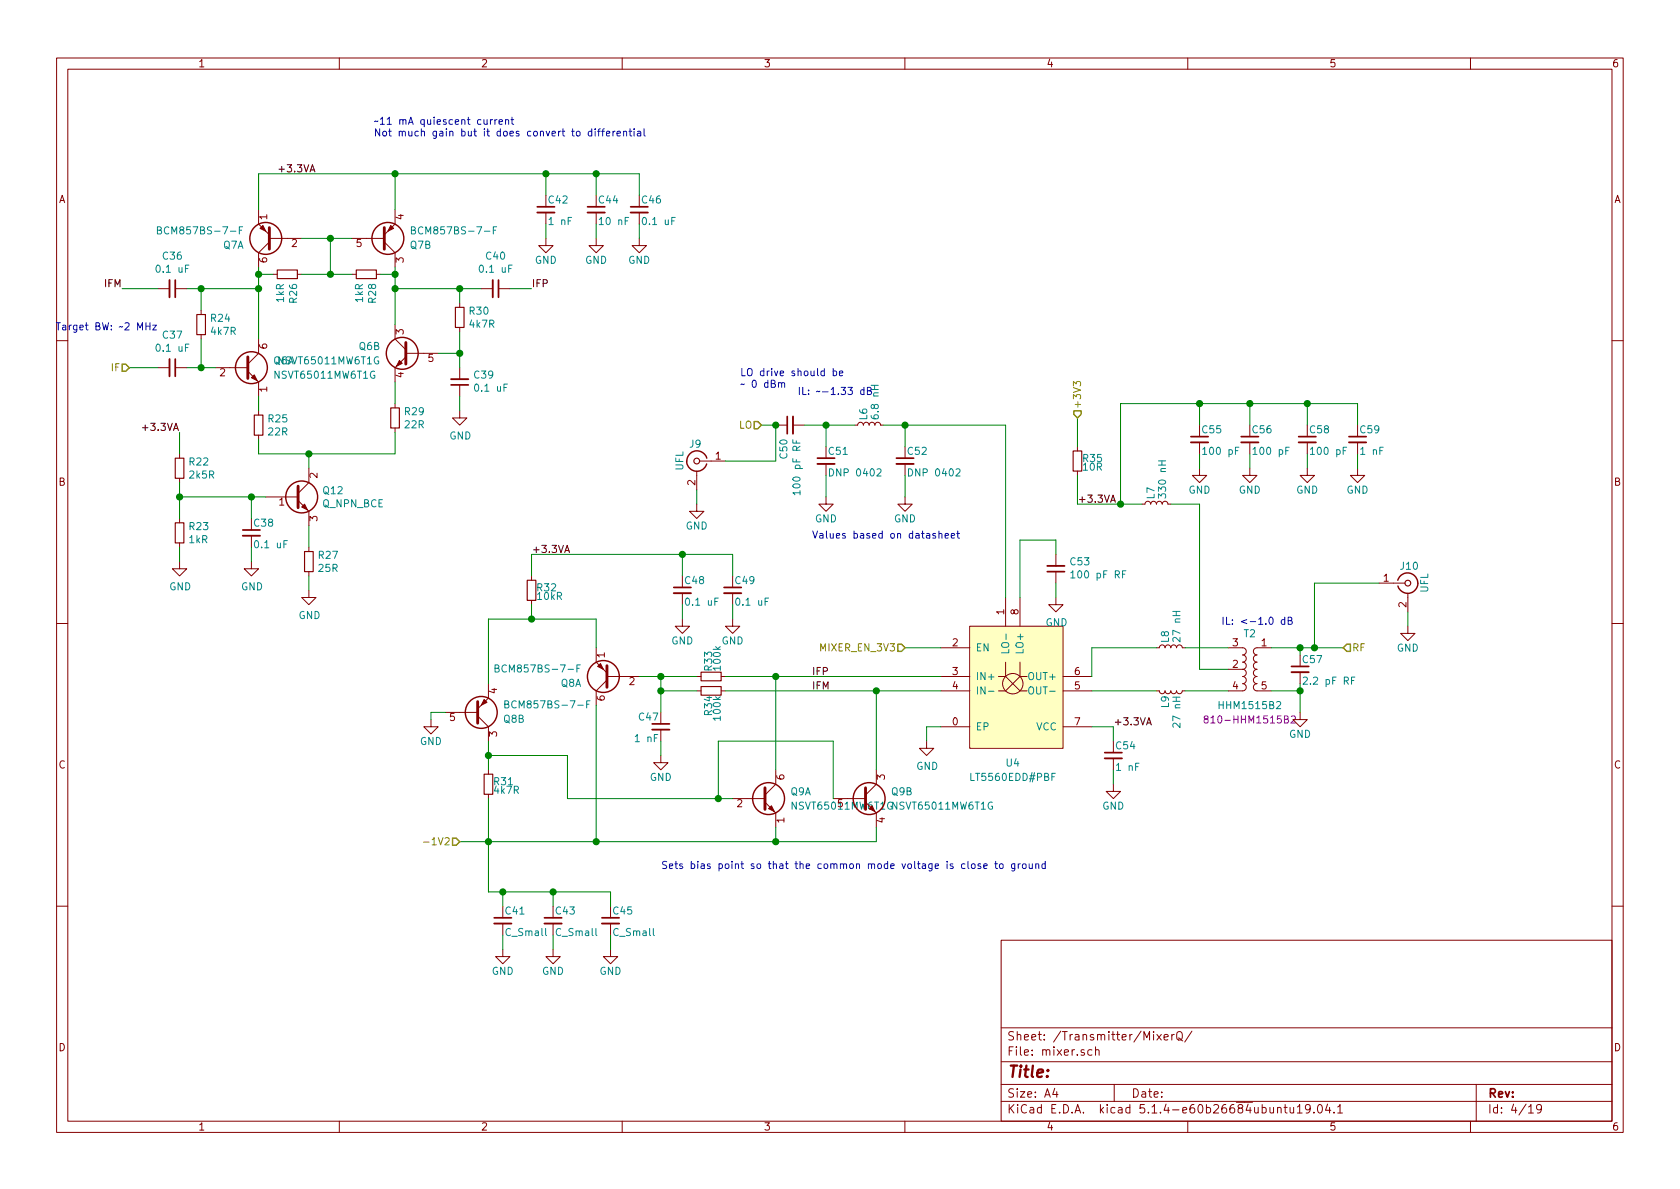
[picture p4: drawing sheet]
<svg xmlns="http://www.w3.org/2000/svg" width="297mm" height="210mm" viewBox="0 0 297 210" stroke-linecap="round" stroke-linejoin="round" font-family="sans-serif">
<g fill="none" stroke="#840000" stroke-width=".18">
<path d="M10 10.3h277v189.9h-277zM12 12.2h273v186.1h-273zM60 10.3v1.9M110 10.3v1.9M160 10.3v1.9M210 10.3v1.9M260 10.3v1.9M45.7 37.1v2.5l1.9 1.9M69.8 37.1v2.5l-1.9 1.9M96.5 37.6v2M105.4 37.6v2M113 37.6v2"/>
<path d="M27.9 51h2.1M31 51h2M35.6 54.9v.7M35.6 59.2v.7M45.7 59.9v2.6l-1.9 1.9M47.6 42.8l-1.9 1.9v2.5M47.6 42.2h5.7M48.3 48.5h.7M52.6 48.5h.7M62.2 42.2h5.7M62.2 48.5h.8M66.5 48.5h.8"/>
<path d="M67.9 42.8l1.9 1.9v2.5M69.8 57.4v2.5l2 1.9M81.3 53.6v.8M81.3 57.9v.8M85.1 51h2M88.1 51h2.1M96.5 42.2v1.2h1.3l-1.3 1.3-1.3-1.3h1.3M105.4 42.2v1.2h1.3l-1.3 1.3-1.3-1.3h1.3M113 42.2v1.2h1.3l-1.3 1.3-1.2-1.3h1.2M10 60.2h2M27.9 65h2.1M31 65h2"/>
<path d="M38.1 65h5.7M43.8 65.7l1.9 1.9v2.5M45.7 72.6v.8M45.7 77v.7M69.8 71.4v.7M69.8 75.7v.7M71.8 63.1l-2 1.9v2.6M71.8 62.5h5.7M81.3 72.6v1.3h1.2l-1.2 1.3-1.3-1.3h1.3M81.3 65v2.1M81.3 68.1v2M137.2 75.2h2"/>
<path d="M140.2 75.2h2M151.1 75.2h.5l.2-.4 .2-.1 .5 .1 .2 .4 .1-.4 .3-.1 .4 .1 .2 .4 .1-.4 .3-.1 .4 .1 .2 .4 .1-.4 .3-.1 .4 .1 .2 .4h.5M190.5 79v.8M212.1 78.2v2.1M221 78.2v2.1M231.1 78.2v2.1M240 78.2v2.1M285 60.2h2M31.7 99.3v1.3h1.3l-1.3 1.2-1.2-1.2h1.2M31.7 80.3v.7M31.7 84.6v.7M31.7 91.7v.8"/>
<path d="M31.7 96v.8M44.4 99.3v1.3h1.3l-1.3 1.2-1.2-1.2h1.2M44.4 94.7v2.1M47 87.9h5.7M52.7 88.5l1.9 1.9v2.6M54.6 82.8v2.5l-1.9 1.9M54.6 96.8v.7M123.2 89.1v1.3h1.3l-1.3 1.3-1.3-1.3h1.3M123.2 83.3v3.3M123.7 81.5h4.6M146 87.9v1.2h1.3l-1.3 1.3-1.2-1.3h1.2M146 82v2.1"/>
<path d="M160 87.9v1.2h1.3l-1.3 1.3-1.3-1.3h1.3M160 82v2.1M186.7 98v2.1M190.5 83.3v.8M201.9 89.1h.5l.2-.3 .2-.2 .5 .2 .2 .3 .1-.3 .3-.2 .4 .2 .2 .3 .1-.3 .3-.2 .4 .2 .2 .3 .1-.3 .3-.2 .4 .2 .2 .3h.5M212.1 82.8v1.3h1.3l-1.3 1.2-1.3-1.2h1.3M221 82.8v1.3h1.2l-1.2 1.2-1.3-1.2h1.3M231.1 82.8v1.3h1.3l-1.3 1.2-1.2-1.2h1.2M240 82.8v1.3h1.3l-1.3 1.2-1.2-1.2h1.2M10 110.3h2M54.6 104.4v1.3h1.3l-1.3 1.2-1.3-1.2h1.3M54.6 101.1v.7"/>
<path d="M94 101.8v.8M94 106.2v.7M105.4 114.5v2.6l1.9 1.9M107.3 119.6h5.7M120.6 109.5v1.2h1.3l-1.3 1.3-1.2-1.3h1.2M120.6 104.9v2M123.2 119.6h.8M127.5 119.6h.8M129.5 109.5v1.2h1.3l-1.3 1.3-1.2-1.3h1.2M129.5 104.9v2M166.4 114.5h5M166.4 119.6h5"/>
<path d="M171.4 110.7h16.6v21.6h-16.6zM176.5 119.6h1.3M177.8 119.6l2.5 2.6h1.3M177.8 105.7v5M177.8 117.1v2.5M180.3 119.6l-2.5 2.6h-1.3M180.3 119.6h1.3M180.3 105.7v5M180.3 117.1v2.5M186.7 105.7v1.2h1.3l-1.3 1.3-1.3-1.3h1.3M186.7 101.1v2M188 119.6h5"/>
<path d="M204.5 114.5h.5l.1-.3 .3-.2 .4 .2 .2 .3 .1-.3 .3-.2 .4 .2 .2 .3 .1-.3 .3-.2 .4 .2 .2 .3 .2-.3 .2-.2 .5 .2 .1 .3h.5M217.2 114.5h2.5a.63 .63 0 0 1 .6 .7 .63 .63 0 0 1-.6 .6 .63 .63 0 0 1 .6 .7 .63 .63 0 0 1-.6 .6 .63 .63 0 0 1 .6 .6 .63 .63 0 0 1-.6 .7M217.2 118.4h2.5M219.7 118.4a.63 .63 0 0 1 .6 .6 .63 .63 0 0 1-.6 .6 .63 .63 0 0 1 .6 .7 .63 .63 0 0 1-.6 .6 .63 .63 0 0 1 .6 .6 .63 .63 0 0 1-.6 .7h-2.5M224.8 114.5h-2.6a.63 .63 0 0 0-.6 .7 .63 .63 0 0 0 .6 .6 .63 .63 0 0 0-.6 .7 .63 .63 0 0 0 .6 .6 .63 .63 0 0 0-.6 .6 .63 .63 0 0 0 .6 .7 .63 .63 0 0 0-.6 .6 .63 .63 0 0 0 .6 .6 .63 .63 0 0 0-.6 .7 .63 .63 0 0 0 .6 .6 .63 .63 0 0 0-.6 .6 .63 .63 0 0 0 .6 .7h2.6M229.9 118.9v2M243.8 103.1h4.6M248.9 110.7v1.3h1.3l-1.3 1.3-1.3-1.3h1.3M248.9 104.9v3.3M285 110.3h2M76.2 127.2v1.3h1.3l-1.3 1.3-1.3-1.3h1.3M78.7 126h5.8"/>
<path d="M84.5 126.6l1.9 1.9v2.6M86.4 120.9v2.5l-1.9 1.9M86.4 136.1v.8M107.3 120.3l-1.9 1.9v2.5M116.8 133.6v1.3h1.3l-1.3 1.2-1.2-1.2h1.2M116.8 126v2M116.8 129v2.1M123.2 122.2h.8M127.5 122.2h.8M137.2 136.1v2.6l-1.9 1.9M154.9 136.1v2.6l-1.9 1.9M163.8 131.1v1.2h1.3l-1.3 1.3-1.2-1.3h1.2"/>
<path d="M166.4 122.2h5M166.4 128.5h5M188 122.2h5M188 128.5h5M196.8 138.7v1.2h1.3l-1.3 1.3-1.2-1.3h1.2M196.8 134.1v2M204.5 122.2h.5l.1 .3 .3 .2 .4-.1 .2-.4 .1 .3 .3 .2 .4-.1 .2-.4 .1 .3 .3 .2 .4-.1 .2-.4 .1 .3 .4 .2 .3-.1 .2-.4h.5M229.9 126v1.2h1.2l-1.2 1.3-1.3-1.3h1.3M86.4 140.5v.7M129.5 141.2h5.8M135.3 141.9l1.9 1.9v2.5M147.3 141.2h5.7"/>
<path d="M154.9 143.8v2.5M10 160.2h2M88.9 167.9v1.3h1.3l-1.3 1.2-1.3-1.2h1.3M88.9 163.3v2M97.8 167.9v1.3h1.3l-1.3 1.2-1.3-1.2h1.3M97.8 163.3v2M107.9 167.9v1.3h1.3l-1.3 1.2-1.2-1.2h1.2M107.9 163.3v2M177 166.3h108v32h-108zM285 160.2h2M60 198.3v1.9M110 198.3v1.9"/>
<path d="M160 198.3v1.9M177 194.8h108M177 191.8h108M177 187.8h108M177 181.8h108M186.5 192.5l-.4 1h1M186.8 193v1M193.1 185.7l-.5-.1-.3 .3 .1 .6 .2 .1 .5-.1M193.7 185.7l.2-.1 .4 .1v.9M193.7 185.1v1.5M197 191.8v3M204.5 182.9l.8 1"/>
<path d="M205.3 182.9l-.8 1M205.8 183.4l.8-.1-.1-.3-.5-.1-.2 .2 .1 .7h.6M207.2 182.9v1M207.6 182.9l-.3 .1-.1 .2M208.1 182.6a.5 .5 0 0 1 .6-.2 .5 .5 0 0 1 .3 .5v.5a.5 .5 0 0 1-.5 .5 .5 .5 0 0 1-.4-.5zM208.3 183.6l.8 .5M210 198.3v1.9M210.7 182.3l-1.2 2M225.9 196l.2-.2 .3 .1 .1 .9M227 195.8h.6M227.2 195.3v1.3l.4 .2M228.1 195.8l.1 .9 .3 .1 .2-.1"/>
<path d="M228.7 195.8v1M229.4 195.8l.4-.5v1.5M229.4 196.8h.8M231.6 196v.1a.48 .48 0 0 1-.7 .1l-.1-.2 .1-.6a.48 .48 0 0 1 .7 .1 1.27 1.27 0 0 1-.2 1.2l-.5 .1M232.3 196.7v.1M233.1 195.4l.2-.1a.8 .8 0 0 1 .5 .8 .8 .8 0 0 1-.5 .7 1 1 0 0 1-.2-1.4zM234.7 195.2l-.3 1.1h.9M235.1 195.8v1M235.9 196.7v.1M236.5 195.8l.4-.5v1.5M236.5 196.8h.9M260 198.3v1.9"/>
<path d="M261 191.8v6.5M270.3 195.8l.4-.5v1.5M270.3 196.8h.8M272.5 196l-.1 .2a.48 .48 0 0 1-.6-.1v-.6a.48 .48 0 0 1 .6-.1l.1 .1a1.19 1.19 0 0 1-.2 1.2l-.5 .1"/>
<circle cx="179.1" cy="120.9" r="1.8"/>
</g>
<g fill="none" stroke="#840000" stroke-width=".25">
<path d="M125 81a1.8 1.8 0 0 0-2.8-1 1.8 1.8 0 0 0 0 2.9 1.8 1.8 0 0 0 2.7-.9M247.1 102.6a1.8 1.8 0 0 1 2-1.3 1.8 1.8 0 0 1 1.6 1.8M250.7 103.1a1.8 1.8 0 0 1-1.5 1.8 1.8 1.8 0 0 1-2-1.3"/>
<circle cx="47" cy="42.2" r="2.82"/>
<circle cx="68.6" cy="42.2" r="2.82"/>
<circle cx="44.4" cy="65" r="2.82"/>
<circle cx="71.1" cy="62.5" r="2.82"/>
<circle cx="53.3" cy="87.9" r="2.82"/>
<circle cx="106.7" cy="119.6" r="2.82"/>
<circle cx="85.1" cy="126" r="2.82"/>
<circle cx="135.9" cy="141.2" r="2.82"/>
<circle cx="153.7" cy="141.2" r="2.82"/>
</g>
<path d="M47.6 40.3v3.8M67.9 40.3v3.8M43.8 63.1v3.8M71.8 60.6v3.8M52.7 86v3.8M107.3 117.7v3.8M84.5 124.1v3.8M135.3 139.3v3.8M153 139.3v3.8" fill="none" stroke="#840000" stroke-width=".51"/>
<g fill="#840000" stroke="#840000" stroke-width=".18">
<path d="M53.3 89.7l.5-.6 .6 1.1z"/>
<path d="M44.4 66.8l.6-.5 .5 1z"/>
<path d="M70.6 63.7l.5 .6-1 .5z"/>
<path d="M135.9 143l.5-.5 .5 1z"/>
<path d="M46.5 39.9l.5 1-1-.5z"/>
<path d="M69.1 39.9l.5 .5-1 .5z"/>
<path d="M105.7 117.9l.5-.6 .5 1.1z"/>
<path d="M85.6 123.7l.5 .5-1 .5z"/>
</g>
<g fill="none" stroke="#840000" stroke-width=".2">
<path d="M34.8 55.6h1.5v3.6h-1.5zM49 47.7h3.6v1.6h-3.6zM63 47.7h3.5v1.6h-3.5zM80.5 54.4h1.5v3.5h-1.5zM45 73.4h1.5v3.6h-1.5zM69.1 72.1h1.5v3.6h-1.5zM189.7 79.8h1.6v3.5h-1.6zM31 81h1.5v3.6h-1.5zM31 92.5h1.5v3.5h-1.5zM53.8 97.5h1.6v3.6h-1.6zM93.2 102.6h1.5v3.6h-1.5zM124 118.9h3.5v1.5h-3.5z"/>
<path d="M85.6 136.9h1.5v3.6h-1.5zM124 121.4h3.5v1.5h-3.5z"/>
<circle cx="123.2" cy="81.5" r=".51"/>
<circle cx="248.9" cy="103.1" r=".51"/>
</g>
<g fill="none" stroke="#840000" stroke-width=".33">
<path d="M95 37.6h3M103.9 37.6h3M111.5 37.6h3.1M30 49.5v3.1M87.1 49.5v3.1M30 63.5v3M79.8 67.1h3M140.2 73.7v3M210.6 78.2h3M219.5 78.2h3M229.6 78.2h3.1M238.5 78.2h3.1"/>
<path d="M42.9 94.7h3.1M144.5 82h3.1M158.5 82h3M119.1 104.9h3.1M128 104.9h3.1M185.2 100.1h3M228.3 118.9h3.1M115.3 129h3.1M195.3 134.1h3.1M87.4 163.3h3M96.3 163.3h3M106.4 163.3h3.1"/>
</g>
<g fill="none" stroke="#840000" stroke-width=".3">
<path d="M95 36.6h3M103.9 36.6h3M111.5 36.6h3.1M31 49.5v3.1M88.1 49.5v3.1M31 63.5v3M79.8 68.1h3M139.2 73.7v3M210.6 77.2h3M219.5 77.2h3M229.6 77.2h3.1M238.5 77.2h3.1"/>
<path d="M42.9 93.7h3.1M144.5 81h3.1M158.5 81h3M119.1 103.9h3.1M128 103.9h3.1M185.2 101.1h3M228.3 117.9h3.1M115.3 128h3.1M195.3 133.1h3.1M87.4 162.3h3M96.3 162.3h3M106.4 162.3h3.1"/>
</g>
<g fill="none" stroke="#008484" stroke-width=".18">
<path d="M27.8 40.7h.6l.1-.2-.1-.3-.6-.1v1.3h.5l.2-.2 .1-.3-.3-.2M42.3 40.7h.4M42.9 40.1h-.6v1.3M72.7 40.7h.6l.1-.2v-.3l-.7-.1v1.3h.6l.1-.2 .1-.3-.3-.2M87.2 40.7h.4M87.8 40.1h-.6v1.3M140.2 77.8v.6h1.3M140.8 77.9v.5M141.5 87.1h-1.3l.3 .4M141.5 86.8v.7M146.7 82.9a.64 .64 0 0 1 .7 .6 .64 .64 0 0 1-.7 .7zM160.6 82.9a.64 .64 0 0 1 .8 .6 .64 .64 0 0 1-.8 .7z"/>
<path d="M87.5 118.2l.6-.1 .1-.2-.1-.2-.6-.1v1.2h.5l.2-.1 .1-.3-.3-.2M102 118.2h.4M102.6 117.6h-.6v1.2M178.4 114.9v.5h-1.3M189.3 101.3l.4-.4v1.3M189.3 102.2h.8M199.1 100.9h-.6v1.3M230.4 119.9l.5-.2 .3 .4-.8 .9h.8M239.5 119.7h-.5v1.3M89.3 124.5h.5l.1-.2v-.3l-.6-.1v1.3h.5l.1-.1 .1-.3-.3-.3M103.7 124.5h.4M104.3 123.9h-.6v1.3"/>
<path d="M174.8 122.2h.9M182 121.6l.2-.1a.47 .47 0 0 1 .6 .4l-.1 .6-.3 .2h-.3a1 1 0 0 1-.1-1.1z"/>
</g>
<path d="M213.1 127.1l-.1-.1v-.3l.4-.1 .2 .1v.3l-.6 .2-.1 .2v.2l.2 .3h.3l.2-.3v-.4l-.2-.1M228.3 126.7l.5-.1 .2 .3v.2l-.8 .8h.8" fill="none" stroke="#840084" stroke-width=".18"/>
<path d="M171.4 110.7h16.6v21.6h-16.6z" fill="#ffffc2" stroke="#ffffc2" stroke-width=".18"/>
<g fill="none" stroke="#008400" stroke-width=".18">
<path d="M69.8 30.7v6.4M96.5 30.7v3.8M96.5 39.6v2.6M105.4 30.7v3.8M105.4 39.6v2.6M113 34.5v-3.8h-67.3v6.4M113 39.6v2.6M21.6 51h6.3M33 51h12.7M35.6 51v3.9M35.6 59.9v5.1M45.7 47.2v12.7"/>
<path d="M45.7 48.5h2.6M53.3 42.2h8.9M53.3 48.5h8.9M58.4 42.2v6.3M67.3 48.5h2.5M69.8 51h15.3M69.8 47.2v10.2M81.3 51v2.6M81.3 58.7v6.3M90.2 51h3.8M22.9 65h5M31.7 76.4v3.9"/>
<path d="M33 65h5.1M45.7 70.1v2.5M69.8 67.6v3.8M69.8 76.4v3.9h-24.1v-2.6M77.5 62.5h3.8M81.3 70.1v2.5M134.6 75.2h2.6v6.3h-8.9M142.2 75.2h8.9M146 75.2v3.8M156.2 75.2h21.6v30.5M160 75.2v3.8M190.5 73.9v5.1"/>
<path d="M212.1 71.4v3.8M221 71.4v3.8M231.1 71.4v3.8M240 75.2v-3.8h-41.9v17.7M31.7 85.3v6.4M31.7 96.8v2.5M31.7 87.9h15.3M44.4 87.9v3.8M44.4 96.8v2.5M54.6 80.3v2.5M54.6 93v3.8M120.6 98v3.8"/>
<path d="M123.2 86.6v2.5M146 84.1v3.8M160 84.1v3.8M186.7 98v-2.5h-6.4v10.2M190.5 84.1v5h11.4M207 89.1h5.1v29.3h5.1M212.1 80.3v2.5M221 80.3v2.5M231.1 80.3v2.5M240 80.3v2.5M54.6 101.8v2.6M94 101.8v-3.8h35.5v3.8"/>
<path d="M94 106.9v2.6M105.4 114.5v-5h-19v11.4M113 119.6h10.2M116.8 119.6v6.4M120.6 106.9v2.6M128.3 119.6h38.1M129.5 106.9v2.6M137.2 119.6v16.5M160 114.5h6.4M186.7 103.1v2.6M204.5 114.5h-11.5v5.1M209.5 114.5h7.7"/>
<path d="M224.8 114.5h12.7M229.9 114.5v1.3M243.8 103.1h-11.4v11.4M248.9 108.2v2.5M78.7 126h-2.5v1.2M86.4 131.1v5M86.4 133.6h13.9v7.6h29.2M105.4 124.7v24.1M116.8 122.2h6.4M116.8 131.1v2.5M128.3 122.2h38.1M154.9 122.2v13.9"/>
<path d="M166.4 128.5h-2.6v2.6M193 128.5h3.8v2.6M193 122.2h11.5M196.8 136.1v2.6M209.5 122.2h7.7M224.8 122.2h5.1M229.9 120.9v5.1M86.4 141.2v16.5h21.5v2.6M88.9 157.7v2.6M97.8 157.7v2.6M127 141.2v-10.1h20.3v10.1M137.2 146.3v2.5"/>
<path d="M154.9 146.3v2.5h-73.6M88.9 165.3v2.6M97.8 165.3v2.6M107.9 165.3v2.6"/>
</g>
<path d="M189.8 68.2v-.7l.5 .4 .1-.4h.5l.2 .2-.2 .5M74.9 148.9h1" fill="none" stroke="#848400" stroke-width=".18"/>
<path d="M21.6 64.4h.6l.7 .6-.7 .7h-.6zM133.3 74.5h.7l.6 .7-.6 .6h-.7zM189.9 72.6h1.2v.7l-.6 .6-.6-.6zM158.7 113.9h.7l.6 .6-.6 .7h-.7zM238.1 113.9h.7v1.3h-.7l-.6-.7zM80 148.2h.6l.7 .6-.7 .7h-.6z" fill="none" stroke="#848400" stroke-width=".25"/>
<path d="M49.3 29.9h1M25.2 75.6h1M99.8 97.7l.5-1.3 .4 1.3M100 97.4h.6M196.4 88.8l.4-1.3 .4 1.3M196.5 88.5h.6M202.7 128.2l.4-1.3 .5 1.3M202.8 127.8h.7" fill="none" stroke="#000" stroke-width=".18"/>
<g fill="none" stroke="#0000c2" stroke-width=".18">
<path d="M85.6 21.2v.7l.3 .1 .2-.1M86.1 21.2v.8M86.7 21.2v.8M87.1 21.2l-.4 .2M87.5 21.2v.8M87.9 21.2l-.4 .2M88.2 21.6l.6-.1v-.3h-.4l-.2 .1 .1 .6h.5M89.4 21.3l.2-.1h.3v.8M89.4 21.2v.8M90.3 21.2h.5M90.5 20.7v1.1l.3 .2M104.6 23.3l-.3-.1-.3 .2 .1 .6h.5"/>
<path d="M104.6 22.8v1.2M105.2 22.8v.1M105.2 23.2v.8M105.7 23.2h.4M106.1 22.8l-.3 .2v1M106.4 23.2h.5M106.9 22.8l-.3 .2v1M107.2 23.6l.6-.1v-.2l-.4-.1-.2 .2 .1 .6h.5M108.4 23.2v.8M108.7 23.2l-.3 .2M109.1 23.6l.6-.1v-.2l-.4-.1-.2 .2 .1 .6h.5M110.3 23.3l.1-.1 .3 .1 .1 .7"/>
<path d="M110.3 23.2v.8M111.2 23.2h.5M111.4 22.8v1.1l.3 .1M112.1 22.8v.1M112.1 23.2v.8M112.7 23.3h.5l.1 .7M113.3 23.5l-.4 .1-.2 .1v.3h.6M113.9 22.8v1.1l.2 .1M10 57.1h.7M10.3 57.1v1.2M11.1 57.6h.5v.7M11.6 57.8l-.4 .1-.2 .1 .1 .3h.5"/>
<path d="M12.2 57.5v.8M12.6 57.5l-.4 .2M136.4 67.8h.5l.1-.4-.6-.2v1.3h.5l.2-.2v-.2l-.3-.3M137.6 67.8l.2-.1h.3l.1 .8M137.6 67.7v.8M138.2 67.8l.2-.1h.3v.8M147.3 65.7l.4-.1 .2 .2-.1 .6h-.5M147.3 65.2v1.2M148.4 66l.6-.1-.1-.2-.3-.1-.2 .2 .1 .6h.4M149.9 68.5h.8l-.4 .5 .3 .1v.5l-.1 .2-.6-.2M152.8 69l-.4-.1-.2 .3 .1 .5h.5M152.8 68.5v1.3"/>
<path d="M153.4 69.1h.5l.1-.5-.6-.1v1.3h.4l.3-.3v-.2l-.3-.2M166 94.5l.2-.2 .3 .1v.8M166 93.9v1.3M167.1 94.7l.6-.1-.1-.2-.3-.1-.2 .2 .1 .6h.4M168.2 94.7l.6-.1-.1-.2-.3-.1-.2 .2v.6h.5M169.2 94.3h.4M169.3 93.9v1.1l.3 .2M227.2 109.6h-.4l-.3 .2 .2 .6h.5M227.2 109.1v1.3M227.8 109.7h.5l.1-.2v-.2l-.6-.2v1.3h.4l.2-.1 .1-.3-.3-.3M170.6 152.8l-.3-.1-.3 .3 .1 .5h.5M171.1 152.3v1.1l.2 .2"/>
<path d="M171.8 152.9l.2-.2 .4 .2v.5l-.1 .1-.3 .1-.2-.1zM173.4 152.8l-.3-.1-.2 .2 .1 .2 .4 .1v.3h-.5M173.9 153.2l.6-.1v-.3l-.4-.1-.2 .2 .1 .6h.5M175.9 152.7h.5M176 152.3v1.1l.4 .2M176.8 152.8l.3-.1 .2 .2v.6l-.3 .1-.3-.2zM179.4 152.7v1.2l-.2 .1-.3-.1M179.4 152.8l-.3-.1-.3 .3 .1 .5h.5M180 152.7v.9M180.4 152.7l-.4 .3M180.8 152.9l.2-.2 .4 .2v.5l-.1 .1-.3 .1-.2-.1zM182 152.7v.8l.3 .1 .2-.1"/>
<path d="M182.5 152.7v.9M183.1 152.9l.2-.2 .3 .1 .1 .8M183.1 152.7v.9M184.8 152.8l-.3-.1-.3 .3 .1 .5h.5M184.8 152.3v1.3"/>
</g>
<g fill="#008400" stroke="#008400" stroke-width=".25">
<circle cx="81.3" cy="62.5" r=".51"/>
<circle cx="116.8" cy="119.6" r=".51"/>
<circle cx="221" cy="71.4" r=".51"/>
<circle cx="81.3" cy="51" r=".51"/>
<circle cx="146.1" cy="75.2" r=".51"/>
<circle cx="137.2" cy="148.8" r=".51"/>
<circle cx="120.7" cy="98" r=".51"/>
<circle cx="97.8" cy="157.7" r=".51"/>
<circle cx="86.4" cy="148.8" r=".51"/>
<circle cx="231.1" cy="71.4" r=".51"/>
<circle cx="232.4" cy="114.5" r=".51"/>
<circle cx="69.9" cy="30.7" r=".51"/>
<circle cx="105.4" cy="30.7" r=".51"/>
<circle cx="88.9" cy="157.7" r=".51"/>
<circle cx="35.6" cy="65" r=".51"/>
<circle cx="94" cy="109.5" r=".51"/>
<circle cx="45.7" cy="51" r=".51"/>
<circle cx="137.2" cy="75.2" r=".51"/>
<circle cx="86.4" cy="133.6" r=".51"/>
<circle cx="44.5" cy="87.9" r=".51"/>
<circle cx="45.7" cy="48.5" r=".51"/>
<circle cx="116.8" cy="122.2" r=".51"/>
<circle cx="198.1" cy="89.1" r=".51"/>
<circle cx="31.8" cy="87.9" r=".51"/>
<circle cx="58.4" cy="42.2" r=".51"/>
<circle cx="69.9" cy="51" r=".51"/>
<circle cx="58.4" cy="48.5" r=".51"/>
<circle cx="127" cy="141.2" r=".51"/>
<circle cx="35.6" cy="51" r=".51"/>
<circle cx="229.9" cy="122.2" r=".51"/>
<circle cx="154.9" cy="122.2" r=".51"/>
<circle cx="105.4" cy="148.8" r=".51"/>
<circle cx="229.9" cy="114.5" r=".51"/>
<circle cx="137.2" cy="119.6" r=".51"/>
<circle cx="160" cy="75.2" r=".51"/>
<circle cx="212.1" cy="71.4" r=".51"/>
<circle cx="54.6" cy="80.3" r=".51"/>
<circle cx="69.9" cy="48.5" r=".51"/>
<circle cx="96.5" cy="30.7" r=".51"/>
</g>
<text font-size="2.8" fill="#840000" x="178" y="190.5">Title:</text>
<g font-size="2.1" fill="#840000">
<text x="178" y="184">Sheet: /Transmitter/MixerQ/</text>
<text x="178" y="186.7">File: mixer.sch</text>
<text x="178" y="196.9">KiCad E.D.A. kicad 5.1.4-e60b26684ubuntu19.04.1</text>
<text x="178" y="194.1">Size: A4</text>
<text x="200" y="194.1">Date:</text>
<text x="263" y="194.1">Rev:</text>
<text x="263" y="196.9">Id: 4/19</text>
</g>
<g font-size="1.8" fill="#840000">
<text x="35" y="11.9">1</text>
<text x="85" y="11.9">2</text>
<text x="135" y="11.9">3</text>
<text x="185" y="11.9">4</text>
<text x="235" y="11.9">5</text>
<text x="285" y="11.9">6</text>
<text x="10.4" y="35.9">A</text>
<text x="285.4" y="35.9">A</text>
<text x="47.2" y="38.8" transform="rotate(-90 47.2 38.8)">1</text>
<text x="71.4" y="38.8" transform="rotate(-90 71.4 38.8)">4</text>
<text x="47.2" y="46.5" transform="rotate(-90 47.2 46.5)">6</text>
<text x="51.6" y="43.7">2</text>
<text x="63" y="43.7">5</text>
<text x="71.4" y="46.5" transform="rotate(-90 71.4 46.5)">3</text>
<text x="71.4" y="59.2" transform="rotate(-90 71.4 59.2)">3</text>
<text x="47.2" y="61.7" transform="rotate(-90 47.2 61.7)">6</text>
<text x="75.7" y="64">5</text>
<text x="38.9" y="66.5">2</text>
<text x="47.2" y="69.3" transform="rotate(-90 47.2 69.3)">1</text>
<text x="71.4" y="66.8" transform="rotate(-90 71.4 66.8)">4</text>
<text x="126.5" y="81.3">1</text>
<text x="10.4" y="85.9">B</text>
<text x="49.4" y="89.4">1</text>
<text x="56.1" y="84.6" transform="rotate(-90 56.1 84.6)">2</text>
<text x="122.9" y="85.8" transform="rotate(-90 122.9 85.8)">2</text>
<text x="285.4" y="85.9">B</text>
<text x="56.1" y="92.2" transform="rotate(-90 56.1 92.2)">3</text>
<text x="244.6" y="102.9">1</text>
<text x="248.7" y="107.4" transform="rotate(-90 248.7 107.4)">2</text>
<text x="177.5" y="108.7" transform="rotate(-90 177.5 108.7)">1</text>
<text x="180.1" y="108.7" transform="rotate(-90 180.1 108.7)">8</text>
<text x="106.9" y="116.3" transform="rotate(-90 106.9 116.3)">1</text>
<text x="168.4" y="114.3">2</text>
<text x="168.4" y="119.4">3</text>
<text x="190" y="119.4">6</text>
<text x="218" y="118.1">2</text>
<text x="218" y="114.3">3</text>
<text x="223" y="114.3">1</text>
<text x="87.9" y="122.7" transform="rotate(-90 87.9 122.7)">4</text>
<text x="106.9" y="123.9" transform="rotate(-90 106.9 123.9)">6</text>
<text x="111.3" y="121.2">2</text>
<text x="168.4" y="121.9">4</text>
<text x="190" y="121.9">5</text>
<text x="218" y="121.9">4</text>
<text x="223" y="121.9">5</text>
<text x="79.5" y="127.5">5</text>
<text x="87.9" y="130.3" transform="rotate(-90 87.9 130.3)">3</text>
<text x="168.4" y="128.3">0</text>
<text x="190" y="128.3">7</text>
<text x="10.4" y="135.9">C</text>
<text x="138.7" y="137.9" transform="rotate(-90 138.7 137.9)">6</text>
<text x="156.5" y="137.9" transform="rotate(-90 156.5 137.9)">3</text>
<text x="285.4" y="135.9">C</text>
<text x="130.3" y="142.7">2</text>
<text x="148.1" y="142.7">5</text>
<text x="138.7" y="145.5" transform="rotate(-90 138.7 145.5)">1</text>
<text x="156.5" y="145.5" transform="rotate(-90 156.5 145.5)">4</text>
<text x="10.4" y="185.9">D</text>
<text x="285.4" y="185.9">D</text>
<text x="35" y="199.9">1</text>
<text x="85" y="199.9">2</text>
<text x="135" y="199.9">3</text>
<text x="185" y="199.9">4</text>
<text x="235" y="199.9">5</text>
<text x="285" y="199.9">6</text>
</g>
<g font-size="1.8" fill="#0000c2">
<text x="66" y="22.1">11 mA quiescent current</text>
<text x="66" y="24.1">Not much gain but it does convert to differential</text>
<text x="12.9" y="58.4">Target BW: 2 MHz</text>
<text x="130.8" y="66.5">LO drive should be</text>
<text x="131.3" y="68.6">0 dBm</text>
<text x="141" y="69.8">IL: -1.33 dB</text>
<text x="143.5" y="95.2">Values based on datasheet</text>
<text x="215.9" y="110.5">IL: &lt;-1.0 dB</text>
<text x="116.8" y="153.7">Sets bias point so that the common mode voltage is close to ground</text>
</g>
<g font-size="1.8">
<text x="49.9" y="30.5">+3.3VA</text>
<text x="18.5" y="50.8">IFM</text>
<text x="94" y="50.8">IFP</text>
<text x="25.8" y="76.2">+3.3VA</text>
<text x="190.5" y="88.9">+3.3VA</text>
<text x="94" y="97.8">+3.3VA</text>
<text x="143.5" y="119.4">IFP</text>
<text x="143.5" y="121.9">IFM</text>
<text x="196.8" y="128.3">+3.3VA</text>
</g>
<g font-size="1.8" fill="#008484">
<text x="97.1" y="36">C42</text>
<text x="105.9" y="36">C44</text>
<text x="113.6" y="36">C46</text>
<text x="29" y="41.4">BCM857BS-7-F</text>
<text x="73.9" y="41.4">BCM857BS-7-F</text>
<text x="97.3" y="39.8">1 nF</text>
<text x="106.2" y="39.8">10 nF</text>
<text x="113.9" y="39.8">0.1 uF</text>
<text x="28.9" y="45.9">C36</text>
<text x="39.5" y="44">Q7A</text>
<text x="72.6" y="44">Q7B</text>
<text x="86" y="45.9">C40</text>
<text x="94.6" y="46.7">GND</text>
<text x="103.5" y="46.7">GND</text>
<text x="111.1" y="46.7">GND</text>
<text x="27.9" y="48.2">0.1 uF</text>
<text x="50.2" y="53.5" transform="rotate(-90 50.2 53.5)">1kR</text>
<text x="52.5" y="53.5" transform="rotate(-90 52.5 53.5)">R26</text>
<text x="64.2" y="53.5" transform="rotate(-90 64.2 53.5)">1kR</text>
<text x="66.5" y="53.5" transform="rotate(-90 66.5 53.5)">R28</text>
<text x="85.1" y="48.2">0.1 uF</text>
<text x="28.9" y="59.9">C37</text>
<text x="37.3" y="56.9">R24</text>
<text x="37.4" y="59.2">4k7R</text>
<text x="83.1" y="55.6">R30</text>
<text x="83.1" y="58">4k7R</text>
<text x="27.9" y="62.2">0.1 uF</text>
<text x="48.3" y="64.4">Q6A</text>
<text x="49.5" y="64.4">NSVT65011MW6T1G</text>
<text x="63.5" y="61.9">Q6B</text>
<text x="48.8" y="67">NSVT65011MW6T1G</text>
<text x="83.9" y="66.9">C39</text>
<text x="84.3" y="69.3">0.1 uF</text>
<text x="47.5" y="74.7">R25</text>
<text x="47.5" y="77">22R</text>
<text x="71.6" y="73.4">R29</text>
<text x="71.6" y="75.7">22R</text>
<text x="79.5" y="77.7">GND</text>
<text x="153.3" y="74.2" transform="rotate(-90 153.3 74.2)">L6</text>
<text x="155.4" y="73.7" transform="rotate(-90 155.4 73.7)">6.8 nH</text>
<text x="212.6" y="76.6">C55</text>
<text x="221.5" y="76.6">C56</text>
<text x="231.7" y="76.6">C58</text>
<text x="240.6" y="76.6">C59</text>
<text x="33.5" y="82.3">R22</text>
<text x="120.8" y="83.2" transform="rotate(-90 120.8 83.2)">UFL</text>
<text x="122" y="79.2">J9</text>
<text x="139.2" y="81" transform="rotate(-90 139.2 81)">C50</text>
<text x="146.6" y="80.4">C51</text>
<text x="160.6" y="80.4">C52</text>
<text x="191.5" y="81.7">R35</text>
<text x="191.5" y="83.2">10R</text>
<text x="213" y="80.4">100 pF</text>
<text x="221.9" y="80.4">100 pF</text>
<text x="232.1" y="80.4">100 pF</text>
<text x="240.8" y="80.4">1 nF</text>
<text x="33.6" y="84.6">2k5R</text>
<text x="57" y="89.7">Q_NPN_BCE</text>
<text x="57.2" y="87.4">Q12</text>
<text x="141.5" y="86.9" transform="rotate(-90 141.5 86.9)">100 pF RF</text>
<text x="147.1" y="84.2">DNP 0402</text>
<text x="161.1" y="84.2">DNP 0402</text>
<text x="204.1" y="88.2" transform="rotate(-90 204.1 88.2)">L7</text>
<text x="206.2" y="87.6" transform="rotate(-90 206.2 87.6)">330 nH</text>
<text x="210.1" y="87.3">GND</text>
<text x="219" y="87.3">GND</text>
<text x="229.2" y="87.3">GND</text>
<text x="238.1" y="87.3">GND</text>
<text x="33.5" y="93.7">R23</text>
<text x="45" y="93.1">C38</text>
<text x="121.2" y="93.6">GND</text>
<text x="144.1" y="92.4">GND</text>
<text x="158.1" y="92.4">GND</text>
<text x="33.5" y="96.1">1kR</text>
<text x="45.3" y="96.9">0.1 uF</text>
<text x="56.4" y="98.8">R27</text>
<text x="56.4" y="101.1">25R</text>
<text x="189.3" y="100">C53</text>
<text x="247.7" y="100.8">J10</text>
<text x="29.9" y="104.4">GND</text>
<text x="42.6" y="104.4">GND</text>
<text x="95" y="104.6">R32</text>
<text x="95.1" y="106.1">10kR</text>
<text x="121.2" y="103.3">C48</text>
<text x="121.5" y="107.1">0.1 uF</text>
<text x="130.1" y="103.3">C49</text>
<text x="130.4" y="107.1">0.1 uF</text>
<text x="190" y="102.3">100 pF RF</text>
<text x="252.5" y="104.8" transform="rotate(-90 252.5 104.8)">UFL</text>
<text x="52.8" y="109.5">GND</text>
<text x="118.7" y="114">GND</text>
<text x="127.6" y="114">GND</text>
<text x="184.9" y="110.7">GND</text>
<text x="206.7" y="113.6" transform="rotate(-90 206.7 113.6)">L8</text>
<text x="208.7" y="113.2" transform="rotate(-90 208.7 113.2)">27 nH</text>
<text x="220" y="112.7">T2</text>
<text x="88.7" y="118.9">BCM857BS-7-F</text>
<text x="125.9" y="118.6" transform="rotate(-90 125.9 118.6)">R33</text>
<text x="127.4" y="118.4" transform="rotate(-90 127.4 118.4)">100k</text>
<text x="172.5" y="115.2">EN</text>
<text x="178.4" y="114.8" transform="rotate(-90 178.4 114.8)">LO-</text>
<text x="181" y="115.2" transform="rotate(-90 181 115.2)">LO+</text>
<text x="230.4" y="117.3">C57</text>
<text x="247" y="115.2">GND</text>
<text x="90.4" y="125.3">BCM857BS-7-F</text>
<text x="99.2" y="121.5">Q8A</text>
<text x="172.5" y="120.3">IN+</text>
<text x="172.5" y="122.8">IN-</text>
<text x="182.2" y="120.3">OUT+</text>
<text x="182.6" y="122.8">OUT-</text>
<text x="206.7" y="125.1" transform="rotate(-90 206.7 125.1)">L9</text>
<text x="215.9" y="125.4">HHM1515B2</text>
<text x="231" y="121.1">2.2 pF RF</text>
<text x="74.2" y="131.7">GND</text>
<text x="89.1" y="127.8">Q8B</text>
<text x="112.5" y="131.2">1 nF</text>
<text x="113" y="127.4">C47</text>
<text x="125.9" y="126.5" transform="rotate(-90 125.9 126.5)">R34</text>
<text x="127.4" y="127.3" transform="rotate(-90 127.4 127.3)">100k</text>
<text x="172.5" y="129.2">EP</text>
<text x="183.2" y="129.2">VCC</text>
<text x="208.7" y="128.3" transform="rotate(-90 208.7 128.3)">27 nH</text>
<text x="227.9" y="130.5">GND</text>
<text x="162" y="136.1">GND</text>
<text x="178" y="135.6">U4</text>
<text x="197.4" y="132.5">C54</text>
<text x="197.6" y="136.3">1 nF</text>
<text x="87.4" y="138.9">R31</text>
<text x="87.5" y="140.4">4k7R</text>
<text x="114.9" y="138.1">GND</text>
<text x="139.8" y="140.6">Q9A</text>
<text x="140.3" y="143.2">NSVT65011MW6T1G NSVT65011MW6T1G</text>
<text x="157.7" y="140.6">Q9B</text>
<text x="171.9" y="138.1">LT5560EDD#PBF</text>
<text x="194.9" y="143.2">GND</text>
<text x="89.4" y="161.7">C41</text>
<text x="98.3" y="161.7">C43</text>
<text x="108.5" y="161.7">C45</text>
<text x="89.6" y="165.5">C_Small</text>
<text x="98.5" y="165.5">C_Small</text>
<text x="108.6" y="165.5">C_Small</text>
<text x="86.9" y="172.4">GND</text>
<text x="95.8" y="172.4">GND</text>
<text x="106" y="172.4">GND</text>
</g>
<g font-size="1.8" fill="#848400">
<text x="19.8" y="65.7">IF</text>
<text x="130.6" y="75.8">LO</text>
<text x="191.1" y="72.4" transform="rotate(-90 191.1 72.4)">+3V3</text>
<text x="145.3" y="115.2">MIXER_EN_3V3</text>
<text x="239" y="115.2">RF</text>
<text x="76" y="149.5">-1V2</text>
</g>
<text font-size="1.8" fill="#840084" x="214.1" y="127.9">810-HHM1515B2</text>
</svg>
